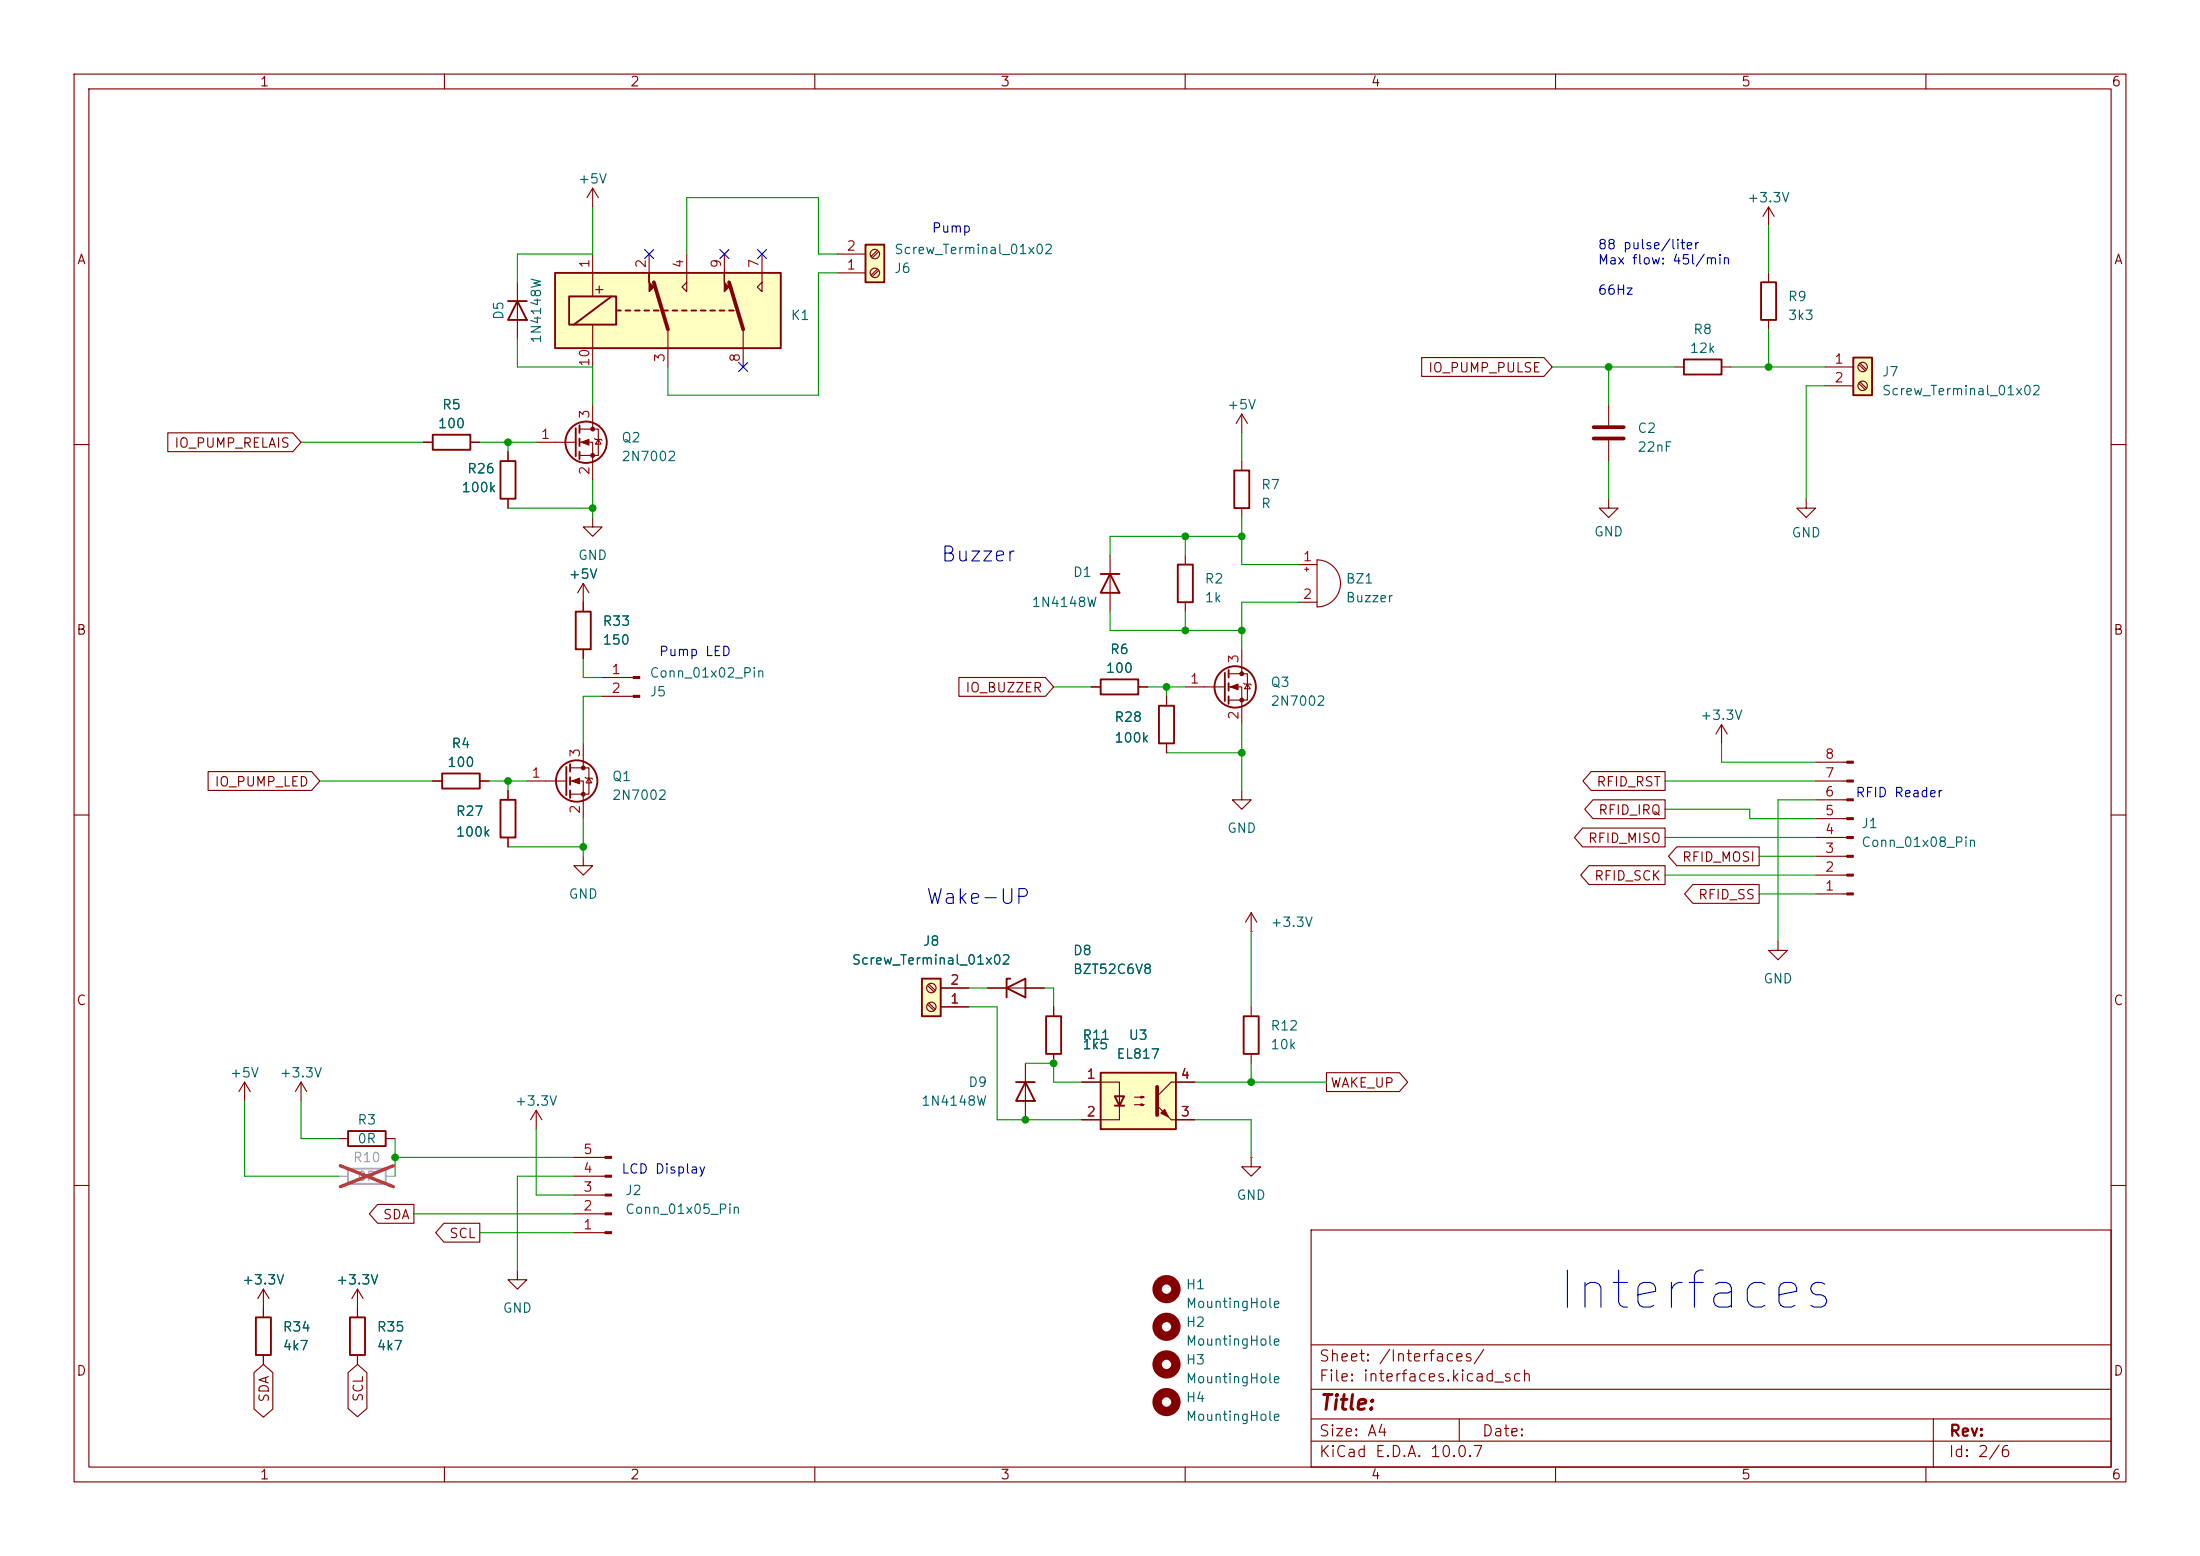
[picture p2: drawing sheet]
<svg xmlns="http://www.w3.org/2000/svg" width="297mm" height="210mm" viewBox="0 0 297 210" stroke-linecap="round" stroke-linejoin="round" font-family="sans-serif">
<g fill="none" stroke="#840000" stroke-width=".15">
<path d="M10 10h277v190h-277zM12 12h273v186h-273zM60 10v2M110 10v2M160 10v2M210 10v2M260 10v2M10 60h2M285 60h2M10 110h2M285 110h2M138.4 143.5v7.6"/>
<path d="M10 160h2M177 166h108v32h-108zM285 160h2M60 198v2M110 198v2M160 198v2M177 194.5h108M177 191.5h108M177 187.5h108M177 181.5h108M197 191.5v3M210 198v2"/>
<path d="M260 198v2M261 191.5v6.5"/>
</g>
<path d="M137.2 146.1h2.5M138.4 146.1l1.3 2.5h-2.5z" fill="none" stroke="#840000" stroke-width=".25"/>
<path d="M124.5 132.1h2.5v5.1h-2.5z" fill="#ffffc2"/>
<path d="M124.5 132.1h2.5v5.1h-2.5z" fill="none" stroke="#840000" stroke-width=".25"/>
<g fill="none" stroke="#840000" stroke-width=".15">
<path d="M125.2 135.6l.9 .8M125.2 133l.9 .9M125.4 135.4l.9 .8M125.4 132.8l.9 .9M127 135.9h3.8M127 133.4h3.8"/>
<circle cx="125.7" cy="133.3" r=".63"/>
<circle cx="125.7" cy="135.9" r=".63"/>
</g>
<path d="M74.9 36.8h30.5v10.2h-30.5z" fill="#ffffc2"/>
<g fill="none" stroke="#840000" stroke-width=".25">
<path d="M74.9 36.8h30.5v10.2h-30.5zM237.7 38.1h2.1v5.1h-2.1zM58.4 58.7h5.1v2h-5.1zM76.8 40h6.4v3.8h-6.4zM77.7 57.8v3.8M78.2 57.4v1M78.2 59.2v1M82.5 40l-5 3.8M83.2 41.9h.6M84.5 41.9h.6M85.7 41.9h.7M87 41.9h.6"/>
<path d="M88.3 41.9h.6M89.5 41.9h.7M90.8 41.9h.6M92.1 41.9h.6M93.3 41.9h.7M94.6 41.9h.6M95.9 41.9h.6M97.2 41.9h.6M98.4 41.9h.7M227.3 48.5h5.1v2h-5.1zM67.6 62.2h2v5.1h-2zM78.2 61v1"/>
<path d="M77.7 82.6h2.1v5h-2.1zM148.6 91.7h5.1v2h-5.1zM156.5 95.3h2v5h-2zM141.2 137.2h2.1v5h-2.1zM34.5 177.8h2.1v5.1h-2.1z"/>
<circle cx="79.1" cy="59.7" r="2.79"/>
</g>
<g fill="none" stroke="#840000" stroke-width=".15">
<path d="M80 34.3v5.7M87.6 34.3v2.5M92.7 34.3v5.1l-.6-.7 .6-.6M97.8 34.3v2.5M102.9 34.3v5.1l-.7-.7 .7-.6M238.8 27.9l-.8 1.3M238.8 27.9l.7 1.3M238.8 27.9v2.6M238.8 36.8v1.3M57.1 59.7h1.3M63.5 59.7h1.3M72.4 59.7h5.3"/>
<path d="M78.2 57.9h2.6v3.6h-2.6M78.2 59.7h1.8v5.1M80 43.8v5.7M80 54.6v3.3M80.3 59.2l.1 .1h.8l.1 .1M80.8 59.3l.4 .6h-.8zM90.2 44.5v5M100.3 44.5v5M217.2 54.6v2.8M217.2 59.4v2.8M226.1 49.5h1.2M232.4 49.5h1.3"/>
<path d="M238.8 43.2v1.3M68.6 61v1.2M68.6 67.3v1.3M78.7 78.7v3.9M78.7 78.7l-.7 1.3M78.7 78.7l.8 1.3M175.3 76.2h2.5M176.1 76.8h.6M176.4 76.6v.5M177.8 75.6a3.2 3.2 0 0 1 3.2 3.1 3.2 3.2 0 0 1-3.2 3.2zM217.2 67.3v1.3h1.2l-1.2 1.3-1.3-1.3h1.3M243.8 67.3v1.3h1.3l-1.3 1.3-1.2-1.3h1.2"/>
<path d="M78.7 87.6v1.3M147.3 92.7h1.3M153.7 92.7h1.2M157.5 94v1.3M175.3 81.3h2.5M157.5 100.3v1.3M167.6 106.7v1.3h1.3l-1.3 1.2-1.2-1.2h1.2M142.2 135.9v1.3M240 127v1.3h1.3l-1.3 1.2-1.2-1.2h1.2M77.5 158.8h4.2M77.5 156.2h4.2M142.2 142.2v1.3"/>
<path d="M35.6 174v3.8M35.6 174l-.8 1.3M35.6 174l.7 1.3M48.3 174l-.8 1.3M48.3 174l.7 1.3M48.3 174v2.5M69.8 171.5v1.2h1.3l-1.3 1.3-1.2-1.3h1.2M77.5 166.4h4.2M77.5 163.8h4.2M77.5 161.3h4.2M35.6 182.9v1.3"/>
</g>
<g fill="#840000" stroke="#840000" stroke-width=".15">
<path d="M87.6 36.8v1.3l.7 .6-.7 .7z"/>
<path d="M97.8 36.8v1.3l.6 .6-.6 .7z"/>
<path d="M78.5 59.7l1-.4v.8z"/>
<path d="M81.7 166.2h.8v.3h-.8z"/>
<path d="M81.7 163.7h.8v.3h-.8z"/>
<path d="M81.7 161.2h.8v.2h-.8z"/>
<path d="M81.7 158.6h.8v.3h-.8z"/>
<path d="M81.7 156.1h.8v.2h-.8z"/>
<circle cx="80" cy="57.9" r=".25"/>
<circle cx="80" cy="61.5" r=".25"/>
</g>
<path d="M88.3 38.1l1.9 6.4M98.4 38.1l1.9 6.4M215.1 57.7h4.1M215.1 59.2h4.1" fill="none" stroke="#840000" stroke-width=".51"/>
<path d="M148.6 144.8h10.1v7.6h-10.1z" fill="#ffffc2"/>
<g fill="none" stroke="#840000" stroke-width=".25">
<path d="M76.5 103.5v3.8M77 103.1v1M77 104.9v1M77 106.7v1M148.6 144.8h10.1v7.6h-10.1zM150.5 148h1.3l-.7 1.2zM150.5 149.2h1.3M47.2 177.8h2.1v5.1h-2.1z"/>
<circle cx="77.9" cy="105.4" r="2.79"/>
</g>
<g fill="none" stroke="#840000" stroke-width=".15">
<path d="M80 69.9v1.2h1.3l-1.3 1.3-1.3-1.3h1.3M232.4 97.8l-.8 1.3M232.4 97.8l.8 1.3M232.4 97.8v2.5M71.1 105.4h5.4M77 103.6h2.5v3.6h-2.5M77 105.4h1.7v5.1M78.7 100.3v3.3M79 104.9l.1 .1h.8l.1 .2M79.5 105l.4 .7h-.8zM146 146.1h5.1v5h-5.1M153.2 148.1h1.2l-.3 .1v-.2l.3 .1"/>
<path d="M153.2 149.1h1.2l-.3 .1v-.2l.3 .1M158.1 151.1h3.2M161.3 146.1h-3.2l-1.9 1.9M48.3 176.5v1.3M48.3 182.9v1.3"/>
</g>
<path d="M156.2 146.7v3.8" fill="none" stroke="#840000" stroke-width=".51"/>
<g fill="#840000" stroke="#840000" stroke-width=".15">
<path d="M157.2 149.7l.5 1-1-.5z"/>
<path d="M156.2 149.2l1.9 1.9z"/>
<path d="M77.2 105.4l1-.4v.8z"/>
<circle cx="78.7" cy="103.6" r=".25"/>
<circle cx="78.7" cy="107.2" r=".25"/>
</g>
<path d="M116.8 33h2.6v5.1h-2.6z" fill="#ffffc2"/>
<g fill="none" stroke="#840000" stroke-width=".25">
<path d="M116.8 33h2.6v5.1h-2.6zM68.6 40.6h2.5M69.8 40.6l1.3 2.6h-2.5zM148.6 77.5h2.5M149.9 77.5l1.2 2.5h-2.5zM159 76.2h2v5.1h-2zM166.6 63.5h2.1v5.1h-2.1zM165.4 90.8v3.8M165.9 90.4v1M165.9 92.2v1M165.9 94v1M135.9 133.4l2.5-1.3v2.5z"/>
<path d="M136.4 132.1h-.5v2.5"/>
<circle cx="166.8" cy="92.7" r="2.79"/>
</g>
<g fill="none" stroke="#840000" stroke-width=".15">
<path d="M69.8 38.1v7.6M80 25.4l-.8 1.3M80 25.4l.8 1.3M80 25.4v2.5M113 36.8h3.8M113 34.3h3.8M118.4 36.3l-.8 .9M118.4 33.8l-.8 .8M118.6 36.5l-.8 .8M118.6 34l-.8 .8M167.6 55.9l-.7 1.3M167.6 55.9l.8 1.3"/>
<path d="M167.6 55.9v2.5M149.9 74.9v7.7M160 74.9v1.3M167.6 62.2v1.3M167.6 68.6v1.3M81.3 91.4h4.2M81.3 94h4.2M160 81.3v1.3M160 92.7h5.4M165.9 90.9h2.5v3.6h-2.5M165.9 92.7h1.7v5.1M167.6 87.6v3.3"/>
<path d="M167.9 92.2l.1 .1h.8l.1 .2M168.4 92.3l.4 .7h-.8zM245.1 118.1h4.2M245.1 115.6h4.2M245.1 113h4.2M245.1 110.5h4.2M245.1 108h4.2M245.1 105.4h4.2M245.1 102.9h4.2M133.3 133.4h7.7M245.1 120.7h4.2"/>
<circle cx="118.1" cy="36.8" r=".63"/>
<circle cx="118.1" cy="34.3" r=".63"/>
</g>
<g fill="#840000" stroke="#840000" stroke-width=".15">
<path d="M85.5 91.3h.9v.3h-.9z"/>
<path d="M85.5 93.9h.9v.2h-.9z"/>
<path d="M249.3 120.5h.9v.3h-.9z"/>
<path d="M249.3 118h.9v.2h-.9z"/>
<path d="M249.3 115.4h.9v.3h-.9z"/>
<path d="M249.3 112.9h.9v.3h-.9z"/>
<path d="M249.3 110.4h.9v.2h-.9z"/>
<path d="M249.3 107.8h.9v.3h-.9z"/>
<path d="M249.3 105.3h.9v.2h-.9z"/>
<path d="M249.3 102.7h.9v.3h-.9z"/>
<path d="M166.1 92.7l1-.4v.8z"/>
<circle cx="167.6" cy="90.9" r=".25"/>
<circle cx="167.6" cy="94.5" r=".25"/>
</g>
<path d="M250.2 48.3h2.5v5h-2.5z" fill="#ffffc2"/>
<path d="M250.2 48.3h2.5v5h-2.5zM59.7 104.4h5.1v2h-5.1zM67.6 108h2v5h-2zM167.9 137.2h2v5h-2zM47 152.7h5.1v2h-5.1z" fill="none" stroke="#840000" stroke-width=".25"/>
<g fill="none" stroke="#840000" stroke-width=".15">
<path d="M22.7 58.4h16.8l1.1 1.3-1.1 1.3h-16.8zM57.1 59.7h1.3M63.5 59.7h1.3M191.9 48.3h16.5l1.1 1.2-1.1 1.3h-16.5zM246.4 49.5h3.8M246.4 52.1h3.8M250.9 49.2l.9 .8M250.9 51.7l.9 .9M251.1 49l.9 .9M251.1 51.6l.9 .8M68.6 61v1.2M68.6 67.3v1.3"/>
<path d="M78.7 81.3v1.3M78.7 87.6v1.3M129.5 91.4h11.6l1.1 1.3-1.1 1.3h-11.6zM147.3 92.7h1.3M153.7 92.7h1.2M157.5 94v1.3M28.1 104.1h14l1.1 1.3-1.1 1.3h-14zM58.4 105.4h1.3M64.8 105.4h1.2M68.6 106.7v1.3M68.6 113v1.3M78.7 115.6v1.2h1.3l-1.3 1.3-1.2-1.3h1.2"/>
<path d="M157.5 100.3v1.3M213.7 111.8h11.1v2.5h-11.1l-1.2-1.3zM214.5 116.8h10.3v2.6h-10.3l-1.1-1.3zM214.8 104.1h10v2.6h-10l-1.1-1.3zM215 107.9h9.8v2.6h-9.8l-1.1-1.3zM226.4 114.3h11.1v2.5h-11.1l-1.2-1.2zM228.5 119.4h9v2.5h-9l-1.1-1.2zM127 135.9h3.8M127 133.4h3.8M133.3 133.4h2.6M138.4 133.4h2.6M142.2 135.9v1.3"/>
<path d="M168.9 125.7h.1M168.9 123.2l-.8 1.3M168.9 123.2l.8 1.3M168.9 123.2v2.5M168.9 135.9v1.3M33 146.1l-.7 1.2M33 146.1l.8 1.2M33 146.1v2.5M40.6 146.1l-.7 1.2M40.6 146.1l.8 1.2M40.6 146.1v2.5M45.7 153.7h1.3"/>
<path d="M52.1 153.7h1.2M72.4 149.9l-.8 1.2M72.4 149.9l.8 1.2M72.4 149.9v2.5M142.2 142.2v1.3M146 146.1h2.6M146 151.1h2.6M158.7 146.1h2.6M158.7 151.1h2.6M168.9 156.2v1.3h1.3l-1.3 1.3-1.3-1.3h1.3M168.9 156.2h.1M168.9 142.2v1.3"/>
<path d="M179.1 144.8h9.8l1.1 1.3-1.1 1.2h-9.8zM35.6 176.5v1.3M48.3 176.5v1.3M51 162.6h4.9v2.5h-4.9l-1.1-1.3zM59.9 165.1h4.9v2.5h-4.9l-1.1-1.2zM34.3 185.3l1.3-1.1 1.2 1.1v4.9l-1.2 1.1-1.3-1.1zM35.6 182.9v1.3M47 185.3l1.3-1.1 1.2 1.1v4.8l-1.2 1.1-1.3-1.1zM48.3 182.9v1.3"/>
<circle cx="251.5" cy="49.5" r=".63"/>
<circle cx="251.5" cy="52.1" r=".63"/>
</g>
<g fill="none" stroke="#840000" stroke-width="1.3">
<circle cx="157.5" cy="179.1" r="1.27"/>
<circle cx="157.5" cy="174" r="1.27"/>
<circle cx="157.5" cy="189.2" r="1.27"/>
<circle cx="157.5" cy="184.1" r="1.27"/>
</g>
<path d="M47 157.7h5.1v2.1h-5.1z" fill="none" stroke="#a1a1a1" stroke-width=".25"/>
<path d="M45.7 158.8h1.3M52.1 158.8h1.2" fill="none" stroke="#a1a1a1" stroke-width=".15"/>
<path d="M45.9 157.3l7.2 2.9M53.1 157.3l-7.2 2.9" fill="none" stroke="#e12e31" stroke-width=".46"/>
<g fill="none" stroke="#009600" stroke-width=".15">
<path d="M80 27.9v6.4h-10.2v3.8M92.7 34.3v-7.6h17.8v7.6h2.5M113 36.8h-2.5v16.5h-20.3v-3.8M238.8 30.5v6.3M40.6 59.7h16.5M64.8 59.7h7.6M68.6 59.7v1.3M69.8 45.7v3.8h10.2v5.1M167.6 58.4v3.8M209.5 49.5h16.6M217.2 49.5v5.1M233.7 49.5h12.7"/>
<path d="M238.8 44.5v5M246.4 52.1h-2.6v15.2M68.6 68.6h11.4M80 64.8v5.1M160 72.4v2.5M167.6 69.9v6.3h7.7M167.6 72.4h-17.7v2.5M217.2 62.2v5.1M78.7 88.9v2.5h2.6M81.3 94h-2.6v6.3M142.2 92.7h5.1M149.9 82.6v2.5h17.7"/>
<path d="M154.9 92.7h5.1M157.5 92.7v1.3M160 82.6v2.5M167.6 97.8v8.9M175.3 81.3h-7.7v6.3M43.2 105.4h15.2M66 105.4h5.1M68.6 114.3h10.1M68.6 105.4v1.3M78.7 110.5v5.1M157.5 101.6h10.1M224.8 109.2h11.4v1.3h8.9"/>
<path d="M224.8 118.1h20.3M224.8 105.4h20.3M224.8 113h20.3M232.4 100.3v2.6h12.7M237.5 115.6h7.6M245.1 108h-5.1v19M130.8 135.9h3.8v15.2h11.4M130.8 133.4h2.5M141 133.4h1.2v2.5M168.9 125.7v10.2M237.5 120.7h7.6M33 148.6v10.2h12.7"/>
<path d="M40.6 148.6v5.1h5.1M53.3 156.2h24.2M53.3 153.7v5.1M72.4 152.4v8.9h5.1M77.5 158.8h-7.7v12.7M138.4 143.5h3.8v2.6h3.8M161.3 151.1h7.6v5.1M161.3 146.1h17.8M168.9 143.5v2.6M55.9 163.8h21.6M64.8 166.4h12.7"/>
</g>
<path d="M87 33.7l1.2 1.2M88.2 33.7l-1.2 1.2M97.2 33.7l1.2 1.2M98.4 33.7l-1.2 1.2M102.3 33.7l1.2 1.2M103.5 33.7l-1.2 1.2M99.7 48.9l1.2 1.2M100.9 48.9l-1.2 1.2" fill="none" stroke="#000084" stroke-width=".15"/>
<g fill="#009600" stroke="#009600" stroke-width=".14">
<circle cx="217.2" cy="49.5" r=".46"/>
<circle cx="238.8" cy="49.5" r=".46"/>
<circle cx="68.6" cy="59.7" r=".46"/>
<circle cx="80" cy="68.6" r=".46"/>
<circle cx="142.2" cy="143.5" r=".46"/>
<circle cx="78.7" cy="114.3" r=".46"/>
<circle cx="167.6" cy="85.1" r=".46"/>
<circle cx="167.6" cy="72.4" r=".46"/>
<circle cx="138.4" cy="151.1" r=".46"/>
<circle cx="167.6" cy="101.6" r=".46"/>
<circle cx="168.9" cy="146.1" r=".46"/>
<circle cx="157.5" cy="92.7" r=".46"/>
<circle cx="68.6" cy="105.4" r=".46"/>
<circle cx="53.3" cy="156.2" r=".46"/>
<circle cx="160" cy="85.1" r=".46"/>
<circle cx="160" cy="72.4" r=".46"/>
</g>
<text font-size="5" fill="#0000c2" x="209.9" y="177.9">Interfaces</text>
<g font-size="2" fill="#0000c2">
<text x="126.9" y="76.3">Buzzer</text>
<text x="124.9" y="122.5">Wake-UP</text>
</g>
<text font-size="2" fill="#840000" x="178" y="190.8">Title:</text>
<g font-size="1.5" fill="#840000">
<text x="178" y="184.1">Sheet: /Interfaces/</text>
<text x="178" y="186.8">File: interfaces.kicad_sch</text>
<text x="178" y="197">KiCad E.D.A. 10.0.7</text>
<text x="178" y="194.2">Size: A4</text>
<text x="200" y="194.2">Date:</text>
<text x="263" y="197">Id: 2/6</text>
<text x="263" y="194.2">Rev:</text>
</g>
<g font-size="1.3" fill="#840000">
<text x="35" y="12">1</text>
<text x="85" y="12">2</text>
<text x="135" y="12">3</text>
<text x="185" y="12">4</text>
<text x="235" y="12">5</text>
<text x="285" y="12">6</text>
<text x="10.3" y="36">A</text>
<text x="285.3" y="36">A</text>
<text x="80" y="40">+</text>
<text x="192.7" y="50.6">IO_PUMP_PULSE</text>
<text x="23.4" y="60.7">IO_PUMP_RELAIS</text>
<text x="10.2" y="86">B</text>
<text x="285.2" y="86">B</text>
<text x="130.2" y="93.8">IO_BUZZER</text>
<text x="28.9" y="106.5">IO_PUMP_LED</text>
<text x="215.4" y="106.5">RFID_RST</text>
<text x="215.7" y="110.3">RFID_IRQ</text>
<text x="214.3" y="114.1">RFID_MISO</text>
<text x="215.1" y="119.2">RFID_SCK</text>
<text x="227" y="116.6">RFID_MOSI</text>
<text x="229.2" y="121.7">RFID_SS</text>
<text x="10.2" y="136">C</text>
<text x="285.2" y="136">C</text>
<text x="179.5" y="147.1">WAKE_UP</text>
<text x="51.6" y="164.9">SDA</text>
<text x="60.6" y="167.4">SCL</text>
<text x="10.2" y="186">D</text>
<text x="285.2" y="186">D</text>
<text x="36.6" y="189.4" transform="rotate(-90 36.6 189.4)">SDA</text>
<text x="49.3" y="189.3" transform="rotate(-90 49.3 189.3)">SCL</text>
<text x="35" y="200">1</text>
<text x="85" y="200">2</text>
<text x="135" y="200">3</text>
<text x="185" y="200">4</text>
<text x="235" y="200">5</text>
<text x="285" y="200">6</text>
</g>
<g font-size="1.3" fill="#006464">
<text x="77.9" y="25.1">+5V</text>
<text x="235.8" y="27.6">+3.3V</text>
<text x="120.6" y="34.6">Screw_Terminal_01x02</text>
<text x="120.6" y="37.2">J6</text>
<text x="241.3" y="41">R9</text>
<text x="68.3" y="43.3" transform="rotate(-90 68.3 43.3)">D5</text>
<text x="73.4" y="46.5" transform="rotate(-90 73.4 46.5)">1N4148W</text>
<text x="106.7" y="43.5">K1</text>
<text x="228" y="48">12k</text>
<text x="228.5" y="45.4">R8</text>
<text x="241.3" y="43.5">3k3</text>
<text x="254" y="51.1">J7</text>
<text x="254" y="53.7">Screw_Terminal_01x02</text>
<text x="59" y="58.1">100</text>
<text x="59.6" y="55.6">R5</text>
<text x="165.6" y="55.6">+5V</text>
<text x="221" y="58.7">C2</text>
<text x="63" y="64.2">R26</text>
<text x="83.8" y="60">Q2</text>
<text x="83.8" y="62.6">2N7002</text>
<text x="221" y="61.3">22nF</text>
<text x="62.2" y="66.7">100k</text>
<text x="170.2" y="66.4">R7</text>
<text x="170.2" y="68.9">R</text>
<text x="77.9" y="75.9">GND</text>
<text x="215.1" y="72.7">GND</text>
<text x="241.8" y="72.8">GND</text>
<text x="76.7" y="78.4">+5V</text>
<text x="139.2" y="82.2">1N4148W</text>
<text x="144.8" y="78.2">D1</text>
<text x="162.5" y="79.1">R2</text>
<text x="162.5" y="81.6">1k</text>
<text x="181.6" y="79.1">BZ1</text>
<text x="181.6" y="81.6">Buzzer</text>
<text x="81.3" y="84.8">R33</text>
<text x="81.3" y="87.3">150</text>
<text x="149.8" y="88.6">R6</text>
<text x="87.6" y="94.3">J5</text>
<text x="87.6" y="91.8">Conn_01x02_Pin</text>
<text x="149.2" y="91.1">100</text>
<text x="171.4" y="93">Q3</text>
<text x="171.4" y="95.6">2N7002</text>
<text x="60.9" y="101.3">R4</text>
<text x="150.4" y="97.7">R28</text>
<text x="150.4" y="100.5">100k</text>
<text x="229.4" y="97.5">+3.3V</text>
<text x="60.3" y="103.8">100</text>
<text x="82.5" y="105.7">Q1</text>
<text x="61.5" y="110.4">R27</text>
<text x="61.5" y="113.2">100k</text>
<text x="82.5" y="108.3">2N7002</text>
<text x="165.6" y="112.7">GND</text>
<text x="251.2" y="112.1">J1</text>
<text x="251.2" y="114.6">Conn_01x08_Pin</text>
<text x="76.7" y="121.6">GND</text>
<text x="171.4" y="125.4">+3.3V</text>
<text x="114.9" y="130.5">Screw_Terminal_01x02</text>
<text x="124.5" y="128">J8</text>
<text x="144.8" y="129.2">D8</text>
<text x="144.8" y="131.8">BZT52C6V8</text>
<text x="238" y="133">GND</text>
<text x="146" y="140.7">R11</text>
<text x="146" y="141.9">1k5</text>
<text x="150.6" y="143.2">EL817</text>
<text x="152.3" y="140.7">U3</text>
<text x="171.4" y="139.4">R12</text>
<text x="171.4" y="141.9">10k</text>
<text x="31" y="145.7">+5V</text>
<text x="37.7" y="145.7">+3.3V</text>
<text x="69.4" y="149.6">+3.3V</text>
<text x="124.3" y="149.6">1N4148W</text>
<text x="130.6" y="147">D9</text>
<text x="48.2" y="152.1">R3</text>
<text x="48.2" y="154.6">0R</text>
<text x="84.3" y="161.6">J2</text>
<text x="84.3" y="164.2">Conn_01x05_Pin</text>
<text x="166.8" y="162.3">GND</text>
<text x="32.6" y="173.7">+3.3V</text>
<text x="45.3" y="173.7">+3.3V</text>
<text x="67.8" y="177.5">GND</text>
<text x="160" y="179.4">H2</text>
<text x="160" y="174.3">H1</text>
<text x="160" y="176.9">MountingHole</text>
<text x="38.1" y="180">R34</text>
<text x="38.1" y="182.6">4k7</text>
<text x="50.8" y="180">R35</text>
<text x="50.8" y="182.6">4k7</text>
<text x="160" y="181.9">MountingHole</text>
<text x="160" y="184.5">H3</text>
<text x="160" y="189.6">H4</text>
<text x="160" y="187">MountingHole</text>
<text x="160" y="192.1">MountingHole</text>
</g>
<g font-size="1.3" fill="#a90000">
<text x="114.2" y="34.2">2</text>
<text x="79.9" y="36.3" transform="rotate(-90 79.9 36.3)">1</text>
<text x="87.5" y="36.3" transform="rotate(-90 87.5 36.3)">2</text>
<text x="92.6" y="36.3" transform="rotate(-90 92.6 36.3)">4</text>
<text x="97.7" y="36.3" transform="rotate(-90 97.7 36.3)">9</text>
<text x="102.7" y="36.3" transform="rotate(-90 102.7 36.3)">7</text>
<text x="114.2" y="36.7">1</text>
<text x="79.9" y="49.6" transform="rotate(-90 79.9 49.6)">10</text>
<text x="90" y="49" transform="rotate(-90 90 49)">3</text>
<text x="100.2" y="49" transform="rotate(-90 100.2 49)">8</text>
<text x="247.6" y="49.4">1</text>
<text x="247.6" y="51.9">2</text>
<text x="72.9" y="59.6">1</text>
<text x="79.9" y="56.6" transform="rotate(-90 79.9 56.6)">3</text>
<text x="79.9" y="64.2" transform="rotate(-90 79.9 64.2)">2</text>
<text x="175.8" y="76.1">1</text>
<text x="175.8" y="81.1">2</text>
<text x="167.5" y="89.6" transform="rotate(-90 167.5 89.6)">3</text>
<text x="82.5" y="91.3">1</text>
<text x="82.5" y="93.8">2</text>
<text x="160.6" y="92.6">1</text>
<text x="167.5" y="97.3" transform="rotate(-90 167.5 97.3)">2</text>
<text x="71.7" y="105.3">1</text>
<text x="78.6" y="102.3" transform="rotate(-90 78.6 102.3)">3</text>
<text x="246.3" y="107.8">6</text>
<text x="246.3" y="105.3">7</text>
<text x="246.3" y="102.7">8</text>
<text x="78.6" y="110" transform="rotate(-90 78.6 110)">2</text>
<text x="246.3" y="112.9">4</text>
<text x="246.3" y="110.4">5</text>
<text x="246.3" y="118">2</text>
<text x="246.3" y="115.4">3</text>
<text x="246.3" y="120.5">1</text>
<text x="128.2" y="135.8">1</text>
<text x="128.2" y="133.2">2</text>
<text x="146.6" y="145.9">1</text>
<text x="159.3" y="145.9">4</text>
<text x="146.6" y="151">2</text>
<text x="159.3" y="151">3</text>
<text x="78.6" y="161.2">3</text>
<text x="78.6" y="158.6">4</text>
<text x="78.6" y="156.1">5</text>
<text x="78.6" y="166.2">1</text>
<text x="78.6" y="163.7">2</text>
</g>
<g font-size="1.3" fill="#0000c2">
<text x="125.7" y="31.7">Pump</text>
<text x="215.6" y="34">88 pulse/liter</text>
<text x="215.6" y="36">Max flow: 45l/min</text>
<text x="215.6" y="40.1">66Hz</text>
<text x="88.9" y="88.9">Pump LED</text>
<text x="250.4" y="107.9">RFID Reader</text>
<text x="83.8" y="158.7">LCD Display</text>
</g>
<g font-size="1.3" fill="#989898">
<text x="47.6" y="157.2">R10</text>
<text x="48.2" y="159.7">0R</text>
</g>
</svg>
